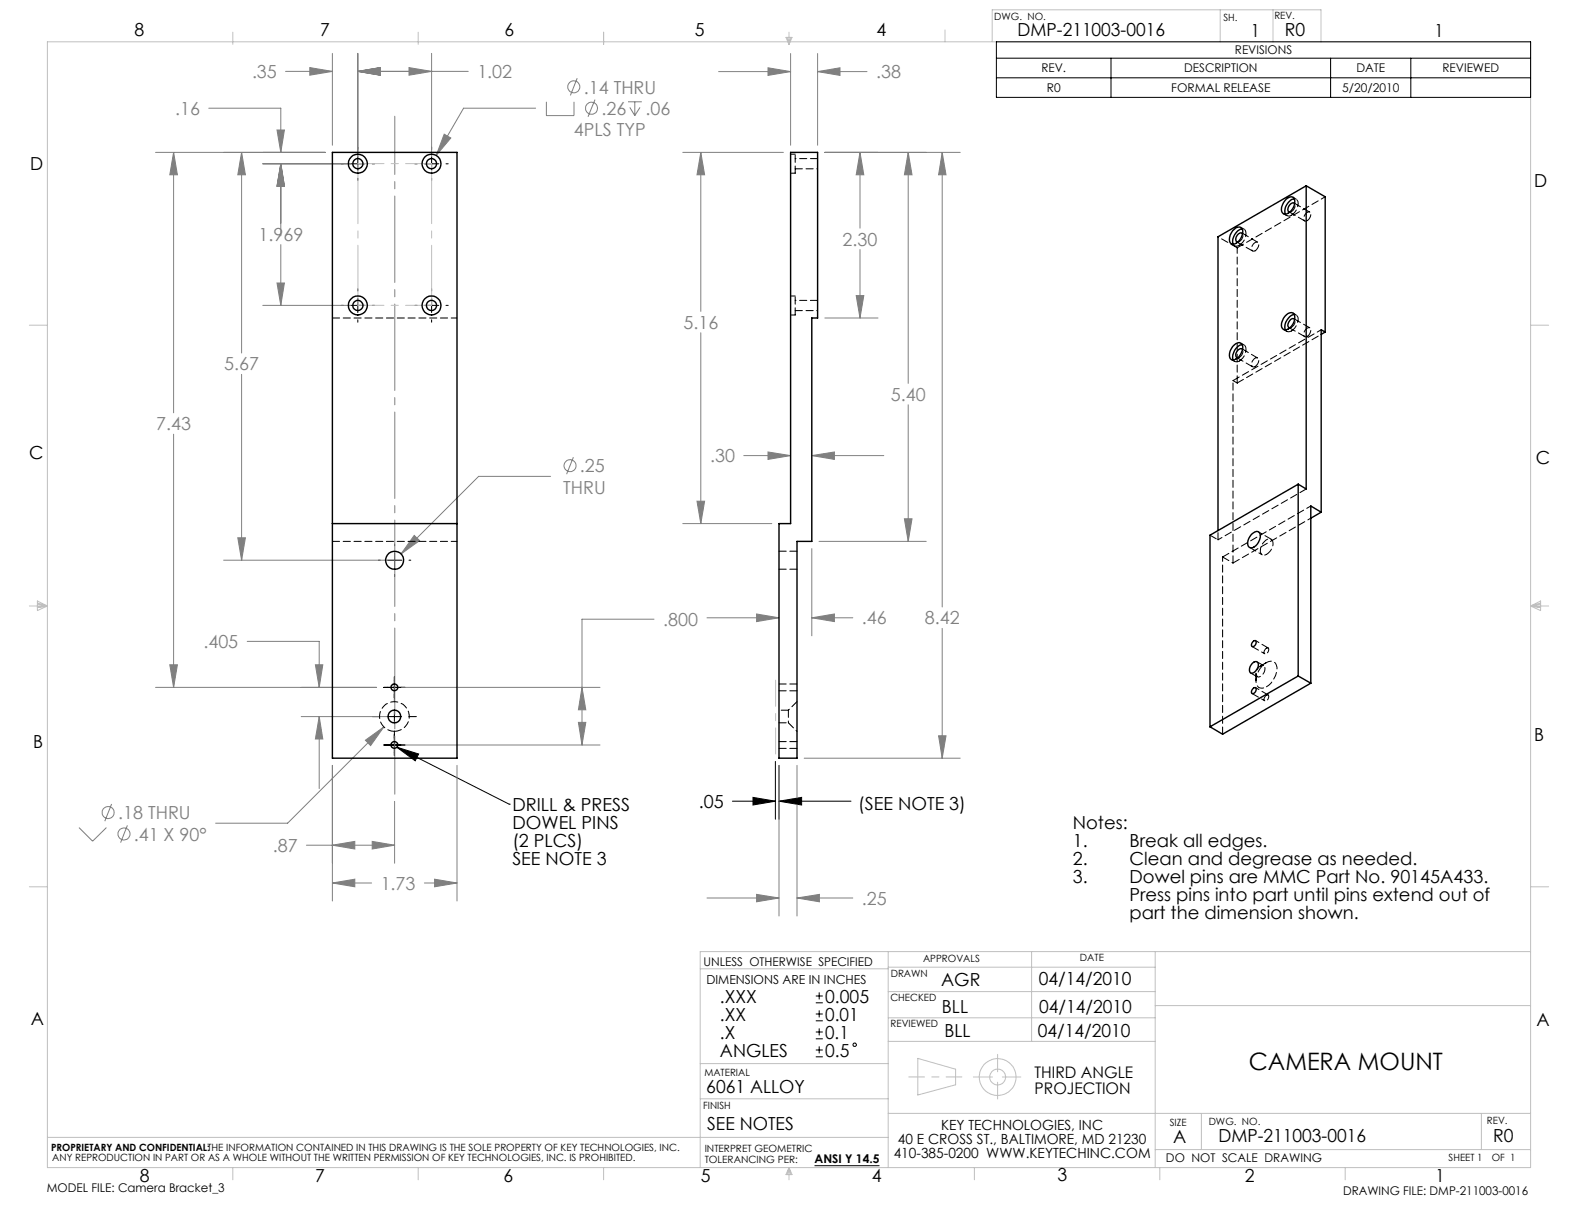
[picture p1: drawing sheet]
<svg xmlns="http://www.w3.org/2000/svg" width="279mm" height="216mm" viewBox="0 0 279 216" stroke-linecap="round" stroke-linejoin="round" font-family="sans-serif">
<g fill="none" stroke="#c0c0c0" stroke-width=".18">
<path d="M8.4 7.4h261.6v198.6h-261.6zM41.1 5.7v2.1M73.8 5.7v2.1M106.5 5.7v2.1M138.6 6.6h1.1l-.5 1.2zM138.9 6.6l.3 1.2M139.2 5.7v2.1M139.5 6.6l-.3 1.2M166.7 5.3v2.1M175 7.4v-5.7h58v5.7M215.2 1.7v5.7M224.5 1.7v5.7"/>
<path d="M5.2 57.4h3.2M270 57.4h3.2M5.2 106.9h3.2M6.6 106l1.8 .9-1.8 .8zM6.6 106.4l1.8 .5M6.6 106.6l1.8 .3M8.4 106.9l-1.8 .2M270 106.9h3.2M270 106.9l1.7 .2M270 106.9l1.7-.9v1.7zM271.7 106.6l-1.7 .3M271.7 106.4l-1.7 .5"/>
<path d="M5.2 156.4h3.2M270 156.4h3.2M123.5 170.9h33.2M156.7 167.9v38.1M156.7 179.5h47.1M156.7 174.9h47.1M156.7 170.6h47.1M182 167.9v15.8M203.8 167.9v38.1M203.8 177.4h66.2M270 167.9h-146.5v38.1M123.5 193.8h33.2"/>
<path d="M123.5 187.6h33.2M156.7 196.4h113.3M156.7 183.7h47.1M161.9 186.7l6.7 1.9v2.7l-6.7 1.8zM171.7 190h3.3M176 186v3.1M176 190.9v3M176.8 190h3.3M211.9 196.4v6.4M261.3 196.4v6.4M8.4 200.6h148.3M41.1 206v2.1"/>
<path d="M73.8 206v2.1M106.5 206v2.1M139.2 206v2.1M139.2 206l.5 1.2h-1.1zM139.2 206l-.3 1.2M139.2 206l.3 1.2M171.9 206v2.1M203.8 202.8h66.2M204.6 206v2.1M237.3 206v2.1"/>
<circle cx="176" cy="190" r="1.4"/>
<circle cx="176" cy="190" r="3.2"/>
</g>
<path d="M169.7 190h-9.4" fill="none" stroke="#c0c0c0" stroke-width=".18" stroke-dasharray="15.2 1.3 1.3 1.3" stroke-dashoffset="12.5"/>
<g fill="none" stroke="#808080" stroke-width=".18">
<path d="M36.8 19.1h12.7v7.8M50.4 12.6h8.2M54.6 11.9l4 .7-4 .7zM58.6 9.4v16.2M63.1 12.6l4-.7v1.4zM63.1 9.4v18.2M63.1 12.6h19.5M72.1 11.9l4 .7-4 .7zM76.1 9.4v18.2M94.5 19.1h-12.7l-4.9 8.3M96.4 18v2.4h4.8v-2.4M101.8 13.8l-1.2 3"/>
<path d="M105 17.6l-1.3 3M110.8 18h2.4M111.1 18.9l.9 1.5M112 18v2.4M112.9 18.9l-.9 1.5M126.8 12.6h12.7M135.5 12l4 .6-4 .7zM139.5 9.5v16.1M144.2 12.6l4-.6v1.3zM144.2 12.6h8.7M144.2 9.5v16.1M27.4 26.9h30"/>
<path d="M30.6 26.9l.7 3.9h-1.3zM30.6 26.9v45.9M42.6 26.9l.7 3.9h-1.4zM42.6 26.9v35.4M46.4 28.9h15.4M48.9 22.9h1.3l-.7 4zM49.5 28.9l.7 3.9h-1.3zM49.5 28.9v12.7M78.4 23.7l1.1 .6-2.6 3.1zM120.4 26.9h17.8M123.6 26.9l.7 3.9h-1.4zM123.6 26.9v28"/>
<path d="M145.5 26.9h23.9M151.7 26.9l.7 3.9h-1.4zM151.7 26.9v13.4M160.2 26.9l.7 3.9h-1.4zM160.2 26.9v40.7M166.2 26.9l.7 3.9h-1.3zM166.2 26.9v80.2M46.4 53.9h15.4M48.9 49.9h1.3l-.7 4zM49.5 43.1v10.8M123.6 58.7v33.7M145.5 56.1h9.4"/>
<path d="M151 52.1h1.4l-.7 4zM151.7 44v12.1M30.6 76.6v44.6M42.6 66v32.8M135.5 79.7l4 .7-4 .6zM160.2 71.4v24.1M39.4 98.8h28.9M41.9 94.9h1.4l-.7 3.9zM73.1 94.4l.9 1-3.3 2.3zM97.1 84h-12.7l-13.7 13.7M101.1 80.6l-1.2 3M120.4 92.4h15.7"/>
<path d="M122.9 88.4h1.4l-.7 4zM131.2 80.4h8.3M143.2 80.4l4-.7v1.3zM143.2 80.4h12.7M143.2 96.8v15.3M144.5 95.5h18.9M159.5 91.5h1.4l-.7 4zM30 117.3h1.3l-.7 3.9zM43.6 113.1h12.7v8.1M55.6 117.3h1.3l-.6 3.9zM115.4 109.2h-12.7v22.2M124.7 109h12.7"/>
<path d="M133.5 108.3l3.9 .7-3.9 .6zM143.2 109l4-.7v1.3zM143.2 109h7.2M166.2 110.8v22.9M27.4 121.2h39M53.1 126.4h15.2M56.3 126.4l.6 4h-1.3zM56.3 126.4v12.7M58.6 135v23.9M64.5 130.6l3.2-2.4-2.3 3.3zM67.7 128.2l-17 17h-12.7M70.8 131.4h35"/>
<path d="M70.8 121.2h35M80.6 135v23.9M102 127.4h1.3l-.6 4zM102.7 121.2l.6 4h-1.3zM137.4 135v26.6M140.6 135v26.6M141.9 133.7h27.5M165.6 129.8h1.3l-.7 3.9zM13.9 146l2.4 2.4 2.5-2.4M19.7 141.8l-1.2 3.1M22.5 145.6l-1.2 3M54 149.1h15.6"/>
<path d="M58.6 155.8l4-.7v1.3zM58.6 149.1l4-.7v1.4zM58.6 155.8h6.9M65.7 148.4l3.9 .7-3.9 .7zM69.6 141.4v10.9M74.9 155.8h5.7M76.7 155.1l3.9 .7-3.9 .6zM124.7 158.4h12.7M133.5 157.8l3.9 .6-3.9 .7zM140.6 158.4l3.9-.6v1.3zM140.6 158.4h9.8"/>
<circle cx="101.2" cy="15.3" r="1.06"/>
<circle cx="104.4" cy="19.1" r="1.06"/>
<circle cx="100.5" cy="82.1" r="1.06"/>
<circle cx="19.1" cy="143.3" r="1.06"/>
<circle cx="21.9" cy="147.1" r="1.06"/>
</g>
<g fill="none" stroke="#000" stroke-width=".18">
<path d="M175.8 7.4h94.2v9.8h-94.2zM175.8 10.3h94.2M175.8 13.7h94.2M196 10.3v6.9M234.7 10.3v6.9M248.8 10.3v6.9M60.2 28.9h.4M61.8 28.9h2.6M63.1 25.9v.5M63.1 27.6v2.6M63.1 31.4v.4M65.7 28.9h.4"/>
<path d="M73.2 28.9h.4M74.9 28.9h2.5M76.1 25.9v.5M76.1 27.6v2.6M76.1 31.4v.4M78.7 28.9h.4M60.2 53.9h.4M61.8 53.9h2.6M63.1 50.9v.4M63.1 52.6v2.5M63.1 56.4v.4M65.7 53.9h.4"/>
<path d="M73.2 53.9h.4M74.9 53.9h2.5M76.1 50.9v.4M76.1 52.6v2.5M76.1 56.4v.4M78.7 53.9h.4M66.7 98.8h.4M68.3 98.8h2.6M69.6 96v.3M69.6 97.5v2.6M72.1 98.8h.4M69.6 119.4v4.5"/>
<path d="M69.6 101.4v.3M65.7 126.4h1.3M67.7 131.4h3.7M67.7 121.2h3.7M68.3 126.4h2.5M69.6 125.1v2.6M69.6 128.9v4.4M70 131.8l3.8 1.2-.6 1.2zM70 131.8l19.8 10.1M72.1 126.4h1.3M136.8 134.3v10.2M137.4 135v9.5"/>
<path d="M89.8 141.9h.1M129.2 141.3h7.6M132.8 140.7l4 .6-4 .7zM137.4 141.3l4-.6v1.3zM137.4 141.3h12.7"/>
</g>
<path d="M69.6 20.5v119.6" fill="none" stroke="#808080" stroke-width=".18" stroke-dasharray="15.2 1.3 1.3 1.3" stroke-dashoffset="5"/>
<path d="M63.1 28.9h13M63.1 53.9h13M136.8 120v13" fill="none" stroke="#c0c0c0" stroke-width=".18" stroke-dasharray="15.2 1.3 1.3 1.3" stroke-dashoffset="10.6"/>
<path d="M63.1 28.9v25M76.1 28.9v25" fill="none" stroke="#c0c0c0" stroke-width=".18" stroke-dasharray="15.2 1.3 1.3 1.3" stroke-dashoffset="4.6"/>
<g fill="#000">
<path d="M70 131.8l3.8 1.2-.6 1.2z"/>
<path d="M132.8 140.7l4 .6-4 .7zM137.4 141.3l4-.6v1.3z"/>
</g>
<path d="M48.9 22.9h1.3l-.7 4zM49.5 28.9l.7 3.9h-1.3zM49.5 28.9l.7 3.9h-1.3zM48.9 49.9h1.3l-.7 4zM42.6 26.9l.7 3.9h-1.4zM41.9 94.9h1.4l-.7 3.9zM102 127.4h1.3l-.6 4zM102.7 121.2l.6 4h-1.3zM54.6 11.9l4 .7-4 .7zM63.1 12.6l4-.7v1.4zM63.1 12.6l4-.7v1.4zM72.1 11.9l4 .7-4 .7zM78.4 23.7l-1.5 3.7 2.6-3.1zM73.1 94.4l-2.4 3.3 3.3-2.3zM58.6 155.8l4-.7v1.3zM76.7 155.1l3.9 .7-3.9 .6zM64.5 130.6l.9 .9 2.3-3.3zM65.7 148.4l3.9 .7-3.9 .7zM58.6 149.1l4-.7v1.4zM30.6 26.9l.7 3.9h-1.3zM30 117.3h1.3l-.7 3.9zM55.6 117.3h1.3l-.6 3.9zM56.3 126.4l.6 4h-1.3zM151.7 26.9l.7 3.9h-1.4zM151 52.1h1.4l-.7 4zM160.2 26.9l.7 3.9h-1.4zM159.5 91.5h1.4l-.7 4zM166.2 26.9l.7 3.9h-1.3zM165.6 129.8h1.3l-.7 3.9zM122.9 88.4h1.4l-.7 4zM123.6 26.9l.7 3.9h-1.4zM144.2 12.6l4-.6v1.3zM135.5 12l4 .6-4 .7zM143.2 80.4l4-.7v1.3zM135.5 79.7l4 .7-4 .6zM143.2 109l4-.7v1.3zM133.5 108.3l3.9 .7-3.9 .6zM140.6 158.4l3.9-.6v1.3zM133.5 157.8l3.9 .6-3.9 .7z" fill="#808080"/>
<g fill="none" stroke="#000" stroke-width=".25">
<path d="M58.6 26.9h22v106.8h-22zM139.5 26.9h4.7v29.2h-1v39.4h-2.6v38.2h-3.2v-41.3h2.1zM226.9 35.1a.94 .94 0 0 1 1.3-.1 2.19 2.19 0 0 1-1.6 2.8 1.03 1.03 0 0 1-.4-1.6zM228.3 35.1a2.27 2.27 0 0 0-1.6 2.7M228.4 35.9l-.1-.1a1.01 1.01 0 0 0-.9 .5 1.01 1.01 0 0 0 0 1.1h.1M230.4 32.8v53.5l-1.4-.9M230.4 32.8l3.4 1.9v23.9M230.4 32.8l-15.6 9v51.8M217.4 40.7a1.31 1.31 0 0 1 1.5-.6 1.47 1.47 0 0 1 0 2l-.3 .3a1.07 1.07 0 0 1-1.6 .4 2.11 2.11 0 0 1 .4-2.1zM219.1 40.4a2.3 2.3 0 0 0-1.6 2.7M219.2 41.2h-.1a.94 .94 0 0 0-1.1 1.1l.3 .4M226.9 55.5a.79 .79 0 0 1 .9-.4 .79 .79 0 0 1 .6 .9 2.17 2.17 0 0 1-1.8 2.2 .99 .99 0 0 1-.4-1.6z"/>
<path d="M228.3 55.5a2.33 2.33 0 0 0-1.6 2.7M228.4 56.3h-.1a.9 .9 0 0 0-1.1 .9v.4l.3 .2M233.8 58.6l-.8-.4v32.1M233.8 58.6l-.8 .4M217.4 61.1a1.31 1.31 0 0 1 1.5-.6 1.41 1.41 0 0 1 0 1.9 1.54 1.54 0 0 1-1.7 1 1.63 1.63 0 0 1 .2-2.3zM219.1 60.8a2.25 2.25 0 0 0-1.6 2.7M219.2 61.6h-.1a.99 .99 0 0 0-1 .4 .99 .99 0 0 0 .1 1.1h.1M58.6 92.4h22M220.7 94.3a1.1 1.1 0 0 1 1.4-.4 2.03 2.03 0 0 1-1.5 2.7 1.05 1.05 0 0 1-.3-1.6zM229 85.4v33.8M229 85.4l-15.6 9v33.8M233 90.3l-1.8-1v31.2"/>
<path d="M233 90.3l-1.8 1.1M220.9 117a.59 .59 0 0 1 .8-.2 .59 .59 0 0 1 .2 .8l-.1 .3a.97 .97 0 0 1-1.3 .7 1.41 1.41 0 0 1 .4-1.6zM221 113.2l.5-.2a.63 .63 0 0 1 0 .7 .63 .63 0 0 1-.7 .2v-.3zM229 119.2l2.2 1.3M229 119.2l-15.6 9M221 121.5l.5-.2a.63 .63 0 0 1 0 .7 .63 .63 0 0 1-.7 .2v-.4zM231.2 120.5l-15.5 9-2.3-1.3"/>
<circle cx="63.1" cy="28.9" r="1.67"/>
<circle cx="63.1" cy="28.9" r=".9"/>
<circle cx="76.1" cy="28.9" r=".9"/>
<circle cx="76.1" cy="28.9" r="1.67"/>
<circle cx="63.1" cy="53.9" r="1.68"/>
<circle cx="63.1" cy="53.9" r=".9"/>
<circle cx="76.1" cy="53.9" r=".9"/>
<circle cx="76.1" cy="53.9" r="1.68"/>
<circle cx="69.6" cy="98.8" r="1.59"/>
<circle cx="69.6" cy="126.4" r="1.12"/>
<circle cx="69.6" cy="121.3" r=".6"/>
<circle cx="69.6" cy="131.4" r=".6"/>
</g>
<g fill="none" stroke="#000" stroke-width=".18" stroke-dasharray="1.3 .6">
<path d="M139.5 30.6h.8M140.3 30.6v-3.4M140.3 27.2h-.8M140.3 29.8h3.9M144.2 28h-3.9M226.4 37.7l.6 .3M226.7 37.8a.7 .7 0 0 0 1.1 .2M227.4 37.4l2.8 1.6M227.5 37.4l.3-.1M227.8 38a2.26 2.26 0 0 0 1-2.7l-.5-.2M227.8 37.3a1.14 1.14 0 0 0 .6-1.4M228.6 35.1l-.5-.3"/>
<path d="M230.6 38.9a1.16 1.16 0 0 0 .5-1.4 .97 .97 0 0 0-1.2 1.1l.3 .4 .4-.1M231 37.4l-2.8-1.6M58.6 56.1h22M139.5 55.6h.8M140.3 55.6v-3.4M140.3 52.2h-.8M140.3 54.8h3.9M144.2 53h-3.9M217.2 43l.6 .4M217.5 43.1a.67 .67 0 0 0 1.1 .2M218.2 42.7l2.7 1.6M218.2 43.7l15.6-9"/>
<path d="M218.2 43.7l-3.4-1.9M218.3 42.7l.3-.1M218.6 43.3a2.26 2.26 0 0 0 1-2.7l-.5-.2M218.6 42.6a1.23 1.23 0 0 0 .6-1.4M219.5 40.4l-.6-.3M221.4 44.2l.2-.1a.82 .82 0 0 0 .1-1.4 1.03 1.03 0 0 0-.7 1.6l.4-.1M221.8 42.7l-2.7-1.6M226.4 58.1l.6 .4M226.7 58.2a.7 .7 0 0 0 1.1 .2M227.4 57.8l2.8 1.6M227.5 57.8l.3-.1M227.8 58.4a2.3 2.3 0 0 0 1-2.7l-.5-.2"/>
<path d="M227.8 57.7a1.14 1.14 0 0 0 .6-1.4M228.6 55.6l-.5-.4M230.6 59.3a1.22 1.22 0 0 0 .5-1.4 1.01 1.01 0 0 0-1 .4 1.01 1.01 0 0 0 .1 1.1l.4-.1M231 57.8l-2.8-1.6M217.2 63.4l.6 .3M217.5 67.1l15.5-8.9M217.5 67.1l.7 .5M217.5 63.5a.73 .73 0 0 0 1.1 .2M218.2 63.1l2.7 1.6M218.2 67.6l14.8-8.6M218.2 67.6v-23.9M218.3 63.1l.3-.1"/>
<path d="M218.6 63.7a2.26 2.26 0 0 0 1-2.7l-.5-.2M218.6 63a1.25 1.25 0 0 0 .6-1.4M219.5 60.9l-.6-.4M221.4 64.7l.2-.2a.78 .78 0 0 0 .1-1.4 1.02 1.02 0 0 0-.7 1.6h.4M221.8 63.1l-2.7-1.6M58.6 95.5h22M140.6 97.2h-3.2M213.4 94.4l1.4 .8M214.8 95.2v-1.6M215.7 98.2l1.8 1.1M215.7 98.2l15.5-8.9M217.5 99.3l13.7-7.9"/>
<path d="M217.5 99.3v-32.2M220.4 96.6l2.2 1.3M223.4 97.8a1.99 1.99 0 0 0 .9-2.6 .88 .88 0 0 0-1.3 .4 1.71 1.71 0 0 0-.4 2.2l.2 .1 .6-.1M224.2 95.1l-2.2-1.3M230.4 86.3l-15.6 8.9M137.4 100.4h3.2M220.6 118.7l1.2 .7M220.9 114.1l2.2 1.2M221.5 118.9v1.2M222.3 119.3l-.2 .1a.7 .7 0 0 1-.6-.5 .7 .7 0 0 1 .2-.7 .99 .99 0 0 1 1.3-.7 1.41 1.41 0 0 1-.7 1.8M222.9 117.4l-1.2-.7M223.4 114.3h.2a.6 .6 0 0 1 .1 .7 .6 .6 0 0 1-.6 .3 .67 .67 0 0 1 .3-1"/>
<path d="M223.4 116.9l-1.1 .6M223.7 114.3l-2.2-1.3M69.6 129a2.62 2.62 0 0 0 2.4-3.7 2.62 2.62 0 0 0-4.4-.6 2.62 2.62 0 0 0 1.4 4.2l.6 .1M137.4 127.5h1.7M137.4 132h3.2M137.4 121.8h3.2M139.1 125.3v2.2M139.1 127.5l1.5 1.5M139.1 125.3h-1.7M140.6 123.8l-1.5 1.5M140.6 130.8h-3.2M140.6 120.6h-3.2"/>
<path d="M215.7 129.5v-31.3M220.9 122.3l2.2 1.3M223.4 122.6h.2a.6 .6 0 0 1 .1 .7 .6 .6 0 0 1-.6 .3 .68 .68 0 0 1 .3-1M223.4 121.1a3.9 3.9 0 0 0 1.7-3.8 1.06 1.06 0 0 0-1.7-.4 3.8 3.8 0 0 0-1.8 3.8 1.1 1.1 0 0 0 1.8 .4M223.7 122.6l-2.2-1.3"/>
</g>
<g fill="none" stroke="#000" stroke-width=".18">
<path d="M143.9 176.9h1.2M143.9 175.7h1.2M143.9 178.9h1.2M144.5 175v1.3M144.5 178.2v1.3M143.9 180.1h1.2M143.9 183.2h1.2M143.9 182h1.2M143.9 186.4h1.2M143.9 185.2h1.2M144.5 181.4v1.2M144.5 184.6v1.2"/>
<path d="M143.7 205.6h11.4"/>
<circle cx="150.8" cy="184.3" r=".31"/>
</g>
<text font-size="4.2" x="220.3" y="188.7">CAMERA MOUNT</text>
<g font-size="3.2">
<text x="23.7" y="6.3">8</text>
<text x="56.5" y="6.4">7</text>
<text x="89" y="6.4">6</text>
<text x="122.6" y="6.4">5</text>
<text x="154.6" y="6.3">4</text>
<text x="179.5" y="6.4">DMP-211003-0016</text>
<text x="220.6" y="6.5">1</text>
<text x="226.6" y="6.4">R0</text>
<text x="253" y="6.6">1</text>
<text x="5.3" y="30">D</text>
<text x="270.6" y="32.9">D</text>
<text x="5.2" y="81">C</text>
<text x="270.9" y="81.9">C</text>
<text x="5.8" y="132">B</text>
<text x="270.6" y="130.7">B</text>
<text x="90.4" y="143.1">DRILL &amp; PRESS</text>
<text x="123.3" y="142.5">.05</text>
<text x="151.4" y="142.8">(SEE NOTE 3)</text>
<text x="90.4" y="146.3">DOWEL PINS</text>
<text x="90.4" y="149.5">(2 PLCS)</text>
<text x="189.2" y="146.3">Notes:</text>
<text x="189.2" y="149.5">1.</text>
<text x="199.2" y="149.5">Break all edges.</text>
<text x="90.4" y="152.6">SEE NOTE 3</text>
<text x="189.2" y="152.6">2.</text>
<text x="189.2" y="155.8">3.</text>
<text x="199.2" y="152.6">Clean and degrease as needed.</text>
<text x="199.2" y="155.8">Dowel pins are MMC Part No. 90145A433.</text>
<text x="199.2" y="159">Press pins into part until pins extend out of</text>
<text x="199.2" y="162.2">part the dimension shown.</text>
<text x="166" y="173.9">AGR</text>
<text x="183.2" y="173.8">04/14/2010</text>
<text x="127" y="176.9">.XXX</text>
<text x="145.6" y="176.9">0.005</text>
<text x="166.2" y="178.8">BLL</text>
<text x="183.3" y="178.6">04/14/2010</text>
<text x="5.4" y="180.9">A</text>
<text x="127" y="180.1">.XX</text>
<text x="127" y="183.2">.X</text>
<text x="145.6" y="180">0.01</text>
<text x="145.6" y="183.2">0.1</text>
<text x="166.6" y="182.9">BLL</text>
<text x="183" y="183">04/14/2010</text>
<text x="271" y="181">A</text>
<text x="127" y="186.4">ANGLES</text>
<text x="145.6" y="186.4">0.5</text>
<text x="124.6" y="192.8">6061 ALLOY</text>
<text x="124.7" y="199.4">SEE NOTES</text>
<text x="207" y="201.6">A</text>
<text x="214.9" y="201.5">DMP-211003-0016</text>
<text x="263.4" y="201.4">R0</text>
<text x="24.7" y="208.4">8</text>
<text x="55.6" y="208.5">7</text>
<text x="88.8" y="208.4">6</text>
<text x="123.6" y="208.4">5</text>
<text x="153.8" y="208.4">4</text>
<text x="186.6" y="208.3">3</text>
<text x="219.6" y="208.4">2</text>
<text x="253.2" y="208.5">1</text>
</g>
<g font-size="3.2" fill="#808080">
<text x="44.5" y="13.8">.35</text>
<text x="84.2" y="13.8">1.02</text>
<text x="103" y="16.5">.14 THRU</text>
<text x="154.6" y="13.8">.38</text>
<text x="30.9" y="20.3">.16</text>
<text x="106.1" y="20.3">.26</text>
<text x="113.9" y="20.3">.06</text>
<text x="101.2" y="24.1">4PLS TYP</text>
<text x="45.6" y="42.4">1.969</text>
<text x="148.6" y="43.3">2.30</text>
<text x="120.6" y="58">5.16</text>
<text x="39.6" y="65.4">5.67</text>
<text x="157.1" y="70.7">5.40</text>
<text x="27.6" y="75.9">7.43</text>
<text x="102.3" y="83.3">.25</text>
<text x="125.3" y="81.6">.30</text>
<text x="99.3" y="87.1">THRU</text>
<text x="117" y="110.4">.800</text>
<text x="152" y="110.2">.46</text>
<text x="163.1" y="110.2">8.42</text>
<text x="35.9" y="114.3">.405</text>
<text x="20.8" y="144.5">.18 THRU</text>
<text x="23.6" y="148.3">.41 X 90°</text>
<text x="48.1" y="150.3">.87</text>
<text x="67.1" y="156.9">1.73</text>
<text x="152" y="159.6">.25</text>
</g>
<g font-size="2.8">
<text x="182.5" y="190.1">THIRD ANGLE</text>
<text x="182.5" y="192.9">PROJECTION</text>
</g>
<g font-size="2.5">
<text x="158.4" y="201.9">40 E CROSS ST., BALTIMORE, MD 21230</text>
<text x="166" y="199.4">KEY TECHNOLOGIES, INC</text>
<text x="157.6" y="204.3">410-385-0200 WWW.KEYTECHINC.COM</text>
</g>
<text font-size="2.2" x="124.6" y="173.7">DIMENSIONS ARE IN INCHES</text>
<g font-size="2.1">
<text x="217.8" y="9.6">REVISIONS</text>
<text x="183.7" y="12.8">REV.</text>
<text x="184.7" y="16.2">R0</text>
<text x="206.6" y="16.2">FORMAL RELEASE</text>
<text x="208.9" y="12.8">DESCRIPTION</text>
<text x="236.8" y="16.2">5/20/2010</text>
<text x="239.3" y="12.8">DATE</text>
<text x="254.4" y="12.8">REVIEWED</text>
<text x="124.1" y="170.3">UNLESS OTHERWISE SPECIFIED</text>
<text x="143.7" y="205.2">ANSI Y 14.5</text>
<text x="205.7" y="205">DO NOT SCALE DRAWING</text>
<text x="8.2" y="210.3">MODEL FILE: Camera Bracket_3</text>
<text x="236.9" y="210.7">DRAWING FILE: DMP-211003-0016</text>
</g>
<g font-size="1.8">
<text x="175.4" y="3.5">DWG. NO.</text>
<text x="215.8" y="3.6">SH.</text>
<text x="224.8" y="3.3">REV.</text>
<text x="157.1" y="172.3">DRAWN</text>
<text x="162.8" y="169.7">APPROVALS</text>
<text x="190.5" y="169.5">DATE</text>
<text x="157.1" y="176.6">CHECKED</text>
<text x="157.1" y="181.2">REVIEWED</text>
<text x="124.2" y="189.8">MATERIAL</text>
<text x="124.1" y="195.6">FINISH</text>
<text x="9" y="203">PROPRIETARY AND CONFIDENTIAL:THE INFORMATION CONTAINED IN THIS DRAWING IS THE SOLE PROPERTY OF KEY TECHNOLOGIES, INC.</text>
<text x="124.3" y="203.1">INTERPRET GEOMETRIC</text>
<text x="206.3" y="198.5">SIZE</text>
<text x="213.2" y="198.5">DWG. NO.</text>
<text x="262.3" y="198.2">REV.</text>
<text x="9.2" y="204.8">ANY REPRODUCTION IN PART OR AS A WHOLE WITHOUT THE WRITTEN PERMISSION OF KEY TECHNOLOGIES, INC. IS PROHIBITED.</text>
<text x="124.3" y="205.2">TOLERANCING PER:</text>
<text x="255.5" y="204.8">SHEET 1</text>
<text x="263.1" y="204.8">OF 1</text>
</g>
</svg>
